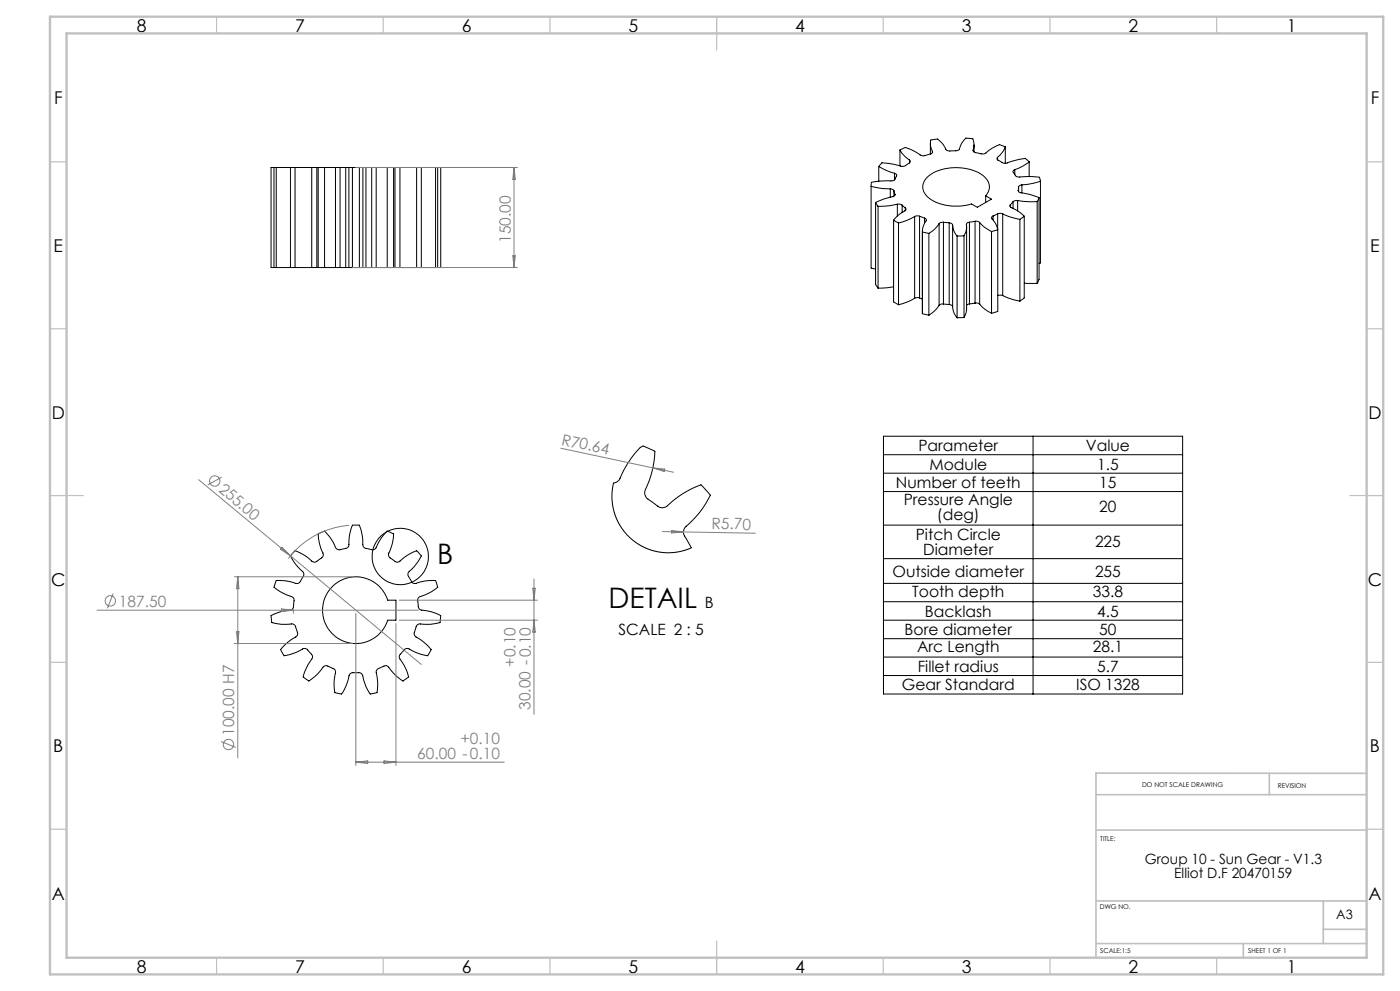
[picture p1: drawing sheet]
<svg xmlns="http://www.w3.org/2000/svg" width="420mm" height="297mm" viewBox="0 0 420 297" stroke-linecap="round" stroke-linejoin="round" font-family="sans-serif">
<g fill="none" stroke="#000" stroke-width=".3">
<path d="M82.2 50.2h.7M82.2 50.2h-.9v30h.9M82.2 50.2v30M82.9 50.2h4.2M82.9 50.2v30M87.1 50.2h1.4M87.1 50.2v30M88.5 50.2h5M88.5 50.2v30M93.5 50.2h1.5M93.5 50.2v30M95 50.2h.5"/>
<path d="M95 50.2v30M95.5 50.2h1.9M95.5 50.2v30M97.4 50.2h3.2M97.4 50.2v30M100.6 50.2h1.4M100.6 50.2v30M102 50.2h1.7M102 50.2v30M103.7 50.2h1M103.7 50.2v30M104.7 50.2h1"/>
<path d="M104.7 50.2v30M105.7 50.2h2.1M105.7 50.2v30M107.8 50.2h1.1M107.8 50.2v30M108.9 50.2h.9M108.9 50.2v30M109.8 50.2h1.7M109.8 50.2v30M111.5 50.2h1.4M111.5 50.2v30M112.9 50.2h3.3"/>
<path d="M112.9 50.2v30M116.2 50.2h1.9M116.2 50.2v30M118.1 50.2h.4M118.1 50.2v30M118.5 50.2h1.5M118.5 50.2v30M120 50.2h5M120 50.2v30M125 50.2h1.4M125 50.2v30M126.4 50.2h4.3"/>
<path d="M126.4 50.2v30M130.7 50.2h.6M130.7 50.2v30M131.3 50.2h.9v30h-.9M131.3 50.2v30M261.3 55.8l3.6 .7 2.2 .1M261.3 55.8v24.6l1.4 .2M263.6 49.9l2.2 1.1 2.6 .9M263.6 49.9v4.4M267.1 56.6l.9 .3 .2 .3M267.1 56.6v2.5M268.2 57.2l.3 1"/>
<path d="M268.2 57.2v1.6M268.4 51.9a.83 .83 0 0 1 .6 .7 .83 .83 0 0 1-.4 .8 1.12 1.12 0 0 1-1.3 .8l-3 .1-2.9 .3-.1 1.2M268.4 51.9v2M268.5 58.2a.71 .71 0 0 1-.8 .7l-2.7 .8-2.3 1M268.5 58.2v.3M270 45a8.9 8.9 0 0 0 2.8 2.9M270 45l.4-.2a2.49 2.49 0 0 1 3.1 .1l1.1 .6a3.7 3.7 0 0 0 2.5 1.2l2-.6M270 45v4.7M272.8 48.8a2.99 2.99 0 0 1-2.6 1l-.6-.2a14.3 14.3 0 0 0-5.1-.7l-.9 1M272.8 47.9a.49 .49 0 0 1 .3 .5 .49 .49 0 0 1-.3 .4M272.8 47.9v.9M278.2 53.1a14.5 14.5 0 0 1 13.4-2.1 6.4 6.4 0 0 1 5.2 4.8l-.1 1.3-1 1.6 1.7 1-4.2 2.4-1.8-1a14.6 14.6 0 0 1-13.3-2.3 3.8 3.8 0 0 1 .1-5.7z"/>
<path d="M279.1 43v3.1M279.7 45.4a.59 .59 0 0 1-.6 .7M279.7 45.4v.4M292 45a4.9 4.9 0 0 0-.1-3.4l-.8-.1a1.75 1.75 0 0 0-2.3 1l-.7 1.3a1.69 1.69 0 0 1-2.2 1.4l-1.1 .1a1.47 1.47 0 0 1-1.5-1.4l-.9-1.2a2.08 2.08 0 0 0-2.7-.8l-.5 .1a4.8 4.8 0 0 0 .5 3.4M292 45v.2M292.2 43.4v2.1M295.7 58.7v2M299.3 47.2a.61 .61 0 0 0-.1 .6 .61 .61 0 0 0 .6 .4l1.2 .7a3.1 3.1 0 0 0 2.5-.5l2.7-.7a1.98 1.98 0 0 1 2.3 .6l.3 .2M299.3 47.2v.7M301.6 44l-.5-.2a2.39 2.39 0 0 0-3 .4l-1 .6a3.3 3.3 0 0 1-2.1 1.3h-.5a3.8 3.8 0 0 1-2.6-1l.1-.1M301.6 44a7.5 7.5 0 0 1-2.3 3.2M301.6 44v4.9"/>
<path d="M304.4 50.8a.67 .67 0 0 0-.5 .6 .67 .67 0 0 0 .4 .7l.5 .7a3.2 3.2 0 0 0 2.6 .1l4.4 .2 .3 1.2M304.4 50.8v1.5M305.5 57.1a.8 .8 0 0 0 .9 .7l2.8 .5 2.5 .9M305.5 57.1v.1M305.6 56.1l-.1 1M305.6 56.1v1.3M306.6 55.4a.9 .9 0 0 0-1 .7M306.6 55.4v2.4M308.8 48.5a13.4 13.4 0 0 1-4.4 2.3M308.8 48.5v4.4M311.7 59.2l-.6 1.2M311.7 59.2v24.5l-.6 1.2"/>
<path d="M312.1 54.3l-3.3 .9-2.2 .2M312.1 54.3v24.5l-.4 .1M262.7 60.7l.7 1.1M262.7 60.7v24.5l.7 1.2M263.4 61.8v24.6M268.1 66l1.5 .8M268.1 66v24.5l1.5 .8M269.2 61.2h.8l.7 .3M269.2 61.2l-2.1 .4-3.7 .2M269.2 61.2v3.5M269.6 66.8v24.5M270.7 61.5l.9 .8"/>
<path d="M270.7 61.5v2.2M271.6 62.3a.47 .47 0 0 1 .2 .5 .47 .47 0 0 1-.3 .4 9.4 9.4 0 0 0-3.4 2.8M271.6 62.3v.8M274.4 64.9l-2.9 1.3-1.9 .6M274.4 64.9v24.5M275.9 64.8l1.5 .6M275.9 64.8l-1-.1-.5 .2M275.9 64.8v24.5M276.7 69.4v24.6l2 .5M277.4 65.4a.54 .54 0 0 1 .4 .8 5.2 5.2 0 0 0-1.1 3.3l2 .5M277.4 65.4v1.5M278.7 70v24.5"/>
<path d="M281.7 67.1a8.7 8.7 0 0 1-3 2.9M281.7 67.1v24.4M283 66.6l1.8 .2M283 66.6l-.8 .1-.5 .4M283 66.6v24.5M284.8 66.8l.7 .2 .3 .4M284.8 66.8v24.5M285.8 67.4a5.3 5.3 0 0 0 1.3 3.3M285.8 67.4v24.5M287.1 70.7v24.5M289.2 70.7h-2.1M289.2 70.7v24.5"/>
<path d="M290 68v24.6l-.2 1.3-.6 1.3M290.8 66.6h-.2a.77 .77 0 0 0-.6 1.1l-.2 1.7-.6 1.3M290.8 66.6v24.5M292.5 66.3l.8 .1 .6 .3M292.5 66.3l-1.7 .3M292.5 66.3v24.5M293.9 66.7a9.8 9.8 0 0 0 3.6 2.7M293.9 66.7v24.5M297.5 69.4v24.5M297.9 64.7a.52 .52 0 0 0-.3 .9 6.1 6.1 0 0 1 1.7 3.3M297.9 64.7v1.2M299.3 64.1l.7-.2 .8 .2"/>
<path d="M299.3 64.1l-1.4 .6M299.3 64.1v4.6M299.3 68.9l-1.8 .5M299.3 68.9v24.4l-1.8 .6M300.8 64.1l1.8 .8 3.4 .9M300.8 64.1v24.5M303.1 61.4a.52 .52 0 0 0 .3 .8 11.7 11.7 0 0 1 3.9 2.6M303.1 61.4v.6M303.9 60.5l-.8 .9M303.9 60.5v1.9M305.3 60.1l2.1 .3h3.7M305.3 60.1h-.8l-.6 .4"/>
<path d="M305.3 60.1v3.1M306 65.8v24.4M307.3 64.8l-1.3 1M307.3 64.8v24.5l-1.3 .9M311.1 60.4v24.5M82.2 80.2h.7M82.9 80.2h4.2M87.1 80.2h1.4M88.5 80.2h5M93.5 80.2h1.5M95 80.2h.5M95.5 80.2h1.9"/>
<path d="M97.4 80.2h3.2M100.6 80.2h1.4M102 80.2h1.7M103.7 80.2h1M104.7 80.2h1M105.7 80.2h2.1M107.8 80.2h1.1M108.9 80.2h.9M109.8 80.2h1.7M111.5 80.2h1.4M112.9 80.2h3.3M116.2 80.2h1.9"/>
<path d="M118.1 80.2h.4M118.5 80.2h1.5M120 80.2h5M125 80.2h1.4M126.4 80.2h4.3M130.7 80.2h.6M268.1 85.9l-4.7 .5M274.4 89.4l-2.3 1.1-2.5 .8M275.9 89.3l.8 .3M275.9 89.3l-.8-.1-.7 .2M281.7 91.5a9.2 9.2 0 0 1-3 3M283 91.1h-.6l-.7 .4"/>
<path d="M283 91.1l1.8 .2M284.8 91.3l.7 .2 .3 .4M285.8 91.9a5.3 5.3 0 0 0 1.3 3.3M289.2 95.2h-2.1M290.8 91.1l-.8 .4M292.5 90.8l-1.7 .3M292.5 90.8h.8l.6 .4M293.9 91.2a10.4 10.4 0 0 0 3.6 2.7M299.3 88.6h1.5M300.8 88.6l3.1 1.2 2.1 .4M307.3 84.9h3.8M192.1 134.1l.8-.4 3.6 1.6-.1 1.4a34.2 34.2 0 0 1-3 10.8 2.97 2.97 0 0 0 2.1 2.9l.7 .5a3.2 3.2 0 0 0 3.4 1.1 32.5 32.5 0 0 1 10.7-6.7l2.8 3.1a33.4 33.4 0 0 1-7.8 10 2.91 2.91 0 0 0 .8 3.4l1.3 2.4-3.2 1.1-3 .4-3-.2-3-.7-2.8-1.1-2.7-1.9-2-1.9-1.5-2.1-1.1-2-1-2.6-.5-3.1 .1-3.4 .3-1.9 1.3-.5a4.1 4.1 0 0 0 1.3-2.3l2.2-3.9z"/>
<path d="M265 130.7h89.8v77.3h-89.8zM265 136.3h89.8M309.9 130.7v77.3M265 141.8h89.8M265 147.3h89.8M265 157.4h89.8M88.2 165.4l.3-.3a19.1 19.1 0 0 1 5.6 3.3 4.7 4.7 0 0 0 2.8-1.9v-.8a13.5 13.5 0 0 1-1.4-5.7l1.9-.8a20.1 20.1 0 0 1 3.6 5.3 2.57 2.57 0 0 0 2.3-.1 1.22 1.22 0 0 0 1.4-1.2 13.5 13.5 0 0 1 1-5.8h2.1a19.8 19.8 0 0 1 1.2 6.4 4.8 4.8 0 0 0 3.3 .8l.6-.5a14.1 14.1 0 0 1 3.3-4.9l1.9 .8a19 19 0 0 1-1.5 6.3l.1 .5a5.3 5.3 0 0 0 2.8 1.6l.3-.1a14.2 14.2 0 0 1 5.2-3.2l1.4 1.5a20.2 20.2 0 0 1-4 5.2v.8l.9 1.5a1.13 1.13 0 0 0 1.5 .7 13.9 13.9 0 0 1 5.9-.8l.6 2a20.6 20.6 0 0 1-5.7 3.1l-.3 .7 .2 1.8a1.18 1.18 0 0 0 1 1.2 14.2 14.2 0 0 1 5.7 1.7l-.2 2.1a21 21 0 0 1-6.5 .5l-.6 .5-.5 1.7a1.17 1.17 0 0 0 .4 1.6 15.1 15.1 0 0 1 4.6 3.8l-1.1 1.8a19.8 19.8 0 0 1-6.1-2.2l-.4 .1a5.3 5.3 0 0 0-2 2.6l.1 .4a14.7 14.7 0 0 1 2.7 5.5l-1.7 1.2a20 20 0 0 1-4.7-4.5l-.6-.1-1.8 .8a1.16 1.16 0 0 0-.9 1.4 13.8 13.8 0 0 1 .2 5.9l-2 .4a20.7 20.7 0 0 1-2.6-6l-.7-.4h-1.7a1.25 1.25 0 0 0-1.4 .9 13.6 13.6 0 0 1-2.2 5.5l-2.1-.4a18.8 18.8 0 0 1 .2-6.5l-.3-.5-1.8-.9a1.2 1.2 0 0 0-1.6 .3 14.2 14.2 0 0 1-4.3 4.1l-1.7-1.2a18.6 18.6 0 0 1 2.9-5.9 4.9 4.9 0 0 0-2.3-2.7l-.7 .2a15.7 15.7 0 0 1-5.6 2l-1-1.8a20 20 0 0 1 4.9-4.2l.2-.8-.6-1.7a1.12 1.12 0 0 0-1.3-1 13.9 13.9 0 0 1-5.9-.4l-.2-2.1a18.9 18.9 0 0 1 6.3-1.8l.4-.7 .2-1.7a1.14 1.14 0 0 0-.8-1.5 14.8 14.8 0 0 1-5.2-2.8l.7-2a20.4 20.4 0 0 1 6.4 .9l.7-.5 .6-1.1a1.44 1.44 0 0 0 .2-2 13.9 13.9 0 0 1-3.7-4.7zM100.2 175.4a10 10 0 0 1 16.1 4.5h2.5v6h-2.5a10 10 0 0 1-15 5.4 10 10 0 0 1-1.1-15.9zM265 167.4h89.8M265 174.8h89.8M265 185.9h89.8M265 180.3h89.8"/>
<path d="M265 191.4h89.8M265 196.9h89.8M265 202.5h89.8"/>
<circle cx="120.1" cy="166.8" r="8.4"/>
</g>
<g fill="none" stroke="#808080" stroke-width=".3">
<path d="M106.7 50.2h48.5M154.2 50.2v30M154.2 50.2l.4 3.6h-.8zM153.8 76.7h.8l-.4 3.5zM105.7 80.2h49.5M168.2 134.3l27.7 5.9M59.6 143.8l66.8 55.3M66.5 143l-4.2 2.3M104.7 157.4a25.6 25.6 0 0 0-18.2 10M195.9 140.2l6.2 1.3M195.9 140.2l3.5 .4-.2 .7zM198.7 159.3l6.3 .1"/>
<path d="M201.5 159l3.5 .4-3.5 .3zM205 159.4l21.6 .4M34 177.9l-1.8 4.4M70.3 172.9h35.5M71.3 172.9v54.3M71.3 172.9l.4 3.5h-.8zM84.6 164l2.5 2.6-3-2zM119.8 179.9h41.4M159.8 176.3h.8l-.4 3.6zM160.2 173.5v40.6M29.1 182.9h96.4M70.3 192.9h35.5"/>
<path d="M70.9 189.3h.8l-.4 3.6zM84.5 182.5l3.5 .4-3.5 .4zM88 182.8l.1 1.1M106.8 183.9v45.5M118.8 186.9v42.5M119.8 185.9h41.4M160.2 185.9l.4 3.5h-.8zM66.3 222.2l4.5 1.8M106.8 228.4h44.5M106.8 228.4l3.5-.4v.8zM115.2 228l3.6 .4-3.6 .4z"/>
<circle cx="64.4" cy="144.2" r="1.56"/>
<circle cx="33.1" cy="180.1" r="1.56"/>
<circle cx="68.5" cy="223.1" r="1.55"/>
</g>
<g fill="none" stroke="#c0c0c0" stroke-width=".35">
<path d="M65 5v5M115 5v5M165 5v5M215 5v10M265 5v5M315 5v5M365 5v5M15 48.5h5M410 48.5h5M15 98.5h5M410 98.5h5M15 148.5h10"/>
<path d="M405 148.5h10M15 198.5h5M410 198.5h5M15 248.5h5M410 248.5h5M65 287v5M115 287v5M165 287v5M215 282v10M265 287v5M315 287v5M365 287v5"/>
</g>
<path d="M328.8 238.2h81.2M380.8 231.8v6.4M410 231.8l-81.2-.1v55.3M328.8 248.8h81.2M328.8 270h81.2M397 270v12.8M397 278.5h13M328.8 282.8h81.2M373 282.8v4.2" fill="none" stroke="#c0c0c0" stroke-width=".5"/>
<path d="M15 5h400v287h-400zM20 10h390v277h-390z" fill="none" stroke="#c0c0c0" stroke-width=".7"/>
<g font-size="8.5">
<text x="131.1" y="169.1">B</text>
<text x="182.6" y="182.2">DETAIL</text>
</g>
<g font-size="5.3">
<text x="41" y="9.5">8</text>
<text x="88.5" y="9.5">7</text>
<text x="138.5" y="9.5">6</text>
<text x="188.5" y="9.5">5</text>
<text x="238.5" y="9.5">4</text>
<text x="288.5" y="9.5">3</text>
<text x="338.5" y="9.5">2</text>
<text x="386" y="9.5">1</text>
<text x="16.2" y="31.2">F</text>
<text x="411.2" y="31.2">F</text>
<text x="16.1" y="75.5">E</text>
<text x="411.1" y="75.5">E</text>
<text x="15.5" y="125.5">D</text>
<text x="410.5" y="125.5">D</text>
<text x="15.4" y="175.5">C</text>
<text x="410.4" y="175.5">C</text>
<text x="16" y="225.5">B</text>
<text x="411" y="225.5">B</text>
<text x="15.5" y="269.7">A</text>
<text x="410.5" y="269.7">A</text>
<text x="41" y="291.5">8</text>
<text x="88.5" y="291.5">7</text>
<text x="138.5" y="291.5">6</text>
<text x="188.5" y="291.5">5</text>
<text x="238.5" y="291.5">4</text>
<text x="288.5" y="291.5">3</text>
<text x="338.5" y="291.5">2</text>
<text x="386" y="291.5">1</text>
</g>
<g font-size="4.7" fill="#808080">
<text x="153.2" y="72.8" transform="rotate(-90 153.2 72.8)">150.00</text>
<text x="168.3" y="133.3" transform="rotate(12 168.3 133.3)">R70.64</text>
<text x="65.3" y="147.1" transform="rotate(40 65.3 147.1)">255.00</text>
<text x="213.5" y="158.6" transform="rotate(1 213.5 158.6)">R5.70</text>
<text x="35.7" y="181.8">187.50</text>
<text x="154.7" y="199.8" transform="rotate(-90 154.7 199.8)">+0.10</text>
<text x="159.2" y="212.8" transform="rotate(-90 159.2 212.8)">30.00 -0.10</text>
<text x="70.3" y="220.5" transform="rotate(-90 70.3 220.5)">100.00 H7</text>
<text x="125.2" y="227.3">60.00 -0.10</text>
<text x="138.1" y="222.9">+0.10</text>
</g>
<g font-size="4.7">
<text x="275.5" y="135.2">Parameter</text>
<text x="325.7" y="135.2">Value</text>
<text x="278.8" y="140.7">Module</text>
<text x="329.1" y="140.7">1.5</text>
<text x="268.8" y="146.2">Number of teeth</text>
<text x="329.8" y="146.2">15</text>
<text x="271.1" y="151.3">Pressure Angle</text>
<text x="281.1" y="155.9">(deg)</text>
<text x="329.8" y="153.6">20</text>
<text x="274.7" y="161.8">Pitch Circle</text>
<text x="277" y="166.3">Diameter</text>
<text x="328.5" y="164.1">225</text>
<text x="267.8" y="172.8">Outside diameter</text>
<text x="328.5" y="172.8">255</text>
<text x="273.7" y="178.8">Tooth depth</text>
<text x="327.9" y="178.8">33.8</text>
<text x="211.5" y="182.2">B</text>
<text x="277.5" y="184.8">Backlash</text>
<text x="329.1" y="184.8">4.5</text>
<text x="185.6" y="190.4">SCALE 2 : 5</text>
<text x="271.4" y="190.3">Bore diameter</text>
<text x="329.8" y="190.3">50</text>
<text x="275.1" y="195.4">Arc Length</text>
<text x="327.9" y="195.4">28.1</text>
<text x="275.3" y="201.4">Fillet radius</text>
<text x="329.1" y="201.4">5.7</text>
<text x="270.5" y="206.9">Gear Standard</text>
<text x="322.8" y="206.9">ISO 1328</text>
</g>
<g font-size="4.2">
<text x="343.4" y="258.9">Group 10 - Sun Gear - V1.3</text>
<text x="352.3" y="263.1">Elliot D.F 20470159</text>
</g>
<text font-size="3.9" x="400.9" y="275.5">A3</text>
<g font-size="2">
<text x="342.6" y="236">DO NOT SCALE DRAWING</text>
<text x="383.3" y="236.2">REVISION</text>
<text x="330.1" y="251.9">TITLE:</text>
<text x="330" y="272.5">DWG NO.</text>
<text x="330.1" y="285.6">SCALE:1:5</text>
<text x="374.5" y="285.6">SHEET 1 OF 1</text>
</g>
</svg>
